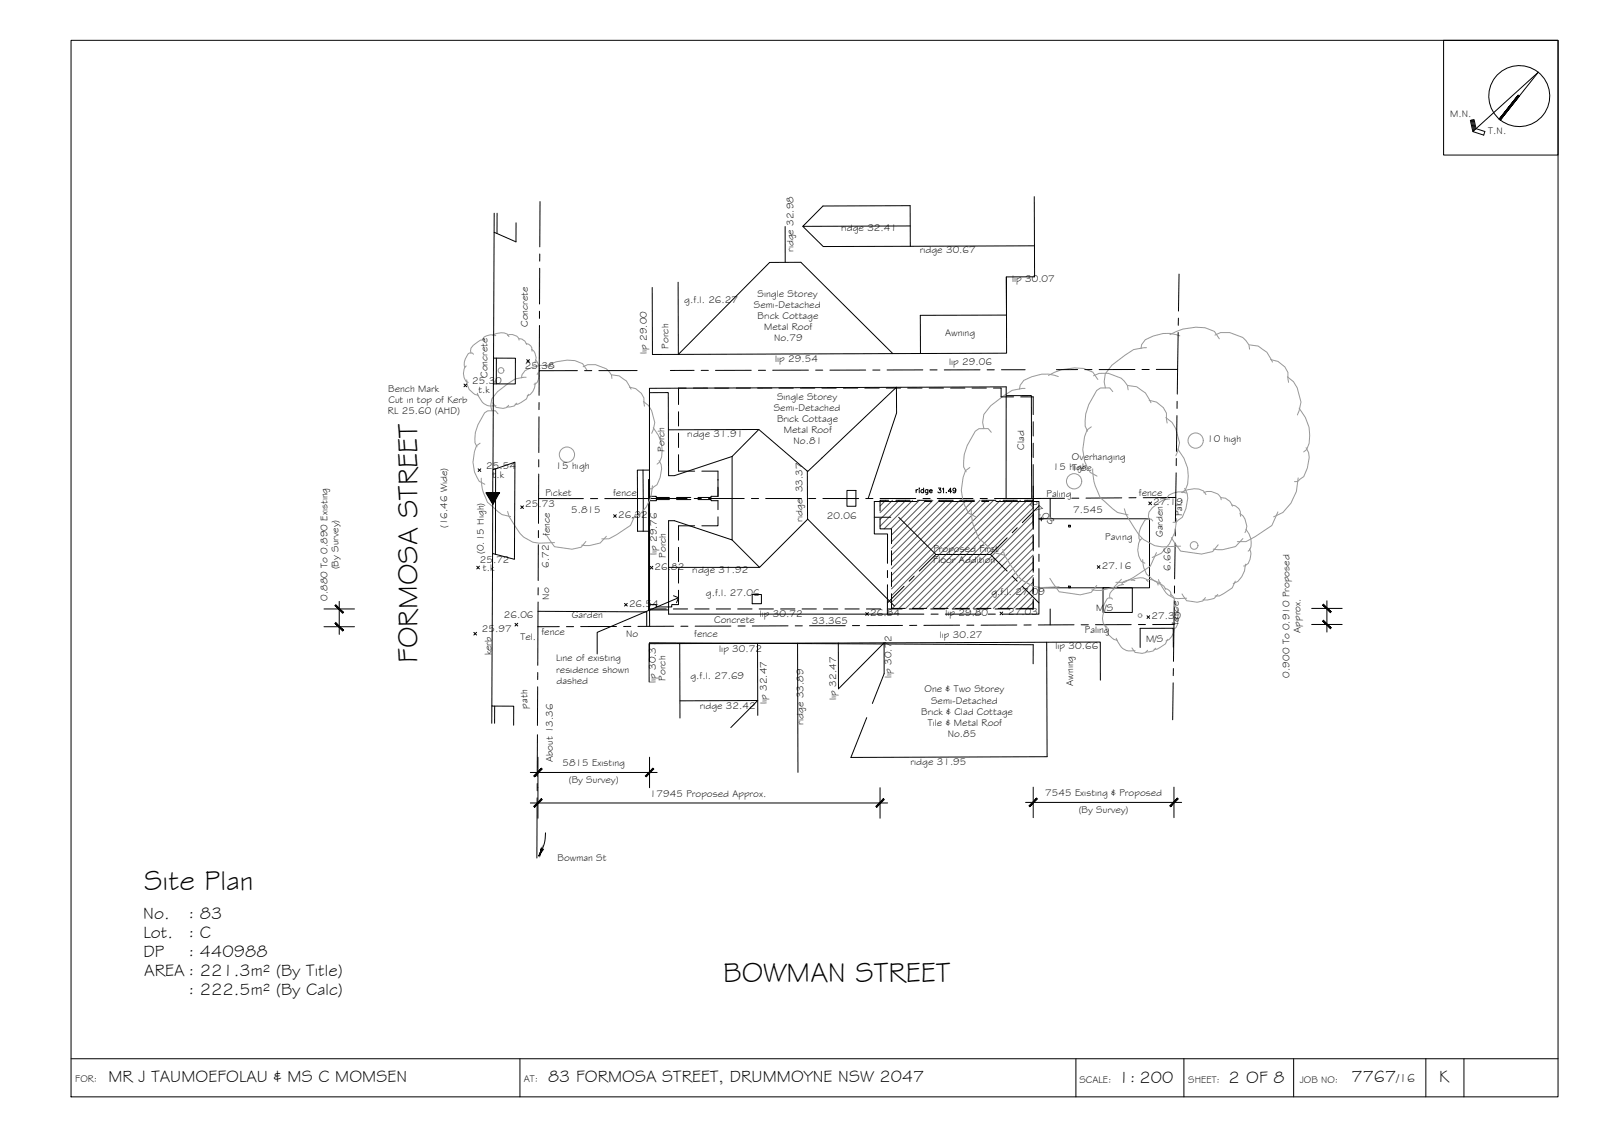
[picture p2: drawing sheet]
<svg xmlns="http://www.w3.org/2000/svg" width="420mm" height="297mm" viewBox="0 0 420 297" stroke-linecap="round" stroke-linejoin="round" font-family="sans-serif">
<!-- layer: HATCH -->
<g fill="none" stroke="#545454" stroke-width=".26">
<path d="M232.3 131.2l-1.5 1.5M234.1 131.2l-3.3 3.2M235.8 131.2l-5 5M237.6 131.2l-6.8 6.8M239.4 131.2l-7.5 7.5M241.1 131.2l-7.5 7.5M242.9 131.2l-9.1 9.1M244.7 131.2l-10.9 10.8M246.4 131.2l-12.6 12.6M248.2 131.2l-14.4 14.4M250 131.2l-16.2 16.1M251.7 131.2l-17.9 17.9"/>
<path d="M253.5 131.2l-19.7 19.7M255.3 131.2l-21.5 21.4M257 131.2l-23.2 23.2M258.8 131.2l-25 25M260.6 131.2l-26.8 26.7M262.3 131.2l-28.3 28.3M264.1 131.2l-28.3 28.3M265.9 131.2l-28.4 28.3M267.6 131.2l-28.3 28.3M269.4 131.2l-28.3 28.3M271 131.4l-28.1 28.1M271 133.2l-26.4 26.3"/>
<path d="M271 134.9l-24.6 24.6M271 136.7l-22.9 22.8M271 138.4l-21.1 21.1M271 140.2l-19.3 19.3M271 142l-17.5 17.5M271 143.8l-15.8 15.7M271 145.5l-14 14M271 147.3l-12.3 12.2M271 149l-10.5 10.5M271 150.8l-8.7 8.7M271 152.6l-6.9 6.9M271 154.4l-5.2 5.1"/>
<path d="M271 156.1l-3.4 3.4M271 157.9l-1.6 1.6"/>
</g>
<!-- layer: TEXT -->
<g fill="#000" stroke="#000" stroke-width=".26">
<path d="M141.7 223.6l-.4 .8zM141.9 222.6l.2 .1-.2 .7z"/>
<path d="M127.5 129.3l3.5-.1zM127.5 129.3l1.8 3 1.6-3z"/>
<path d="M141.8 223.2l-.1 .6zM141.8 223.2l-.1 .6z"/>
<path d="M141.8 223.1v.5zM141.8 223.1v.5z"/>
<path d="M141.9 222.6l-.1 1zM141.9 222.6l-.1 1z"/>
<path d="M142.1 222.7l-.2 .7zM142.1 222.7l.3 .1-.3 .4z"/>
</g>
<!-- layer: BORDER -->
<g fill="none" stroke="#000" stroke-width=".26">
<path d="M18.6 10.6h390v277h-390zM378.6 10.6h30v30.1h-30zM385.9 31.5l.6 2.8M386.1 31.4l.6 2.7M386.4 31.4l.5 2.5M393.5 31.5l9.9-12.6-17.1 15.6 2.8 .9 .3-.9-2.3-.8-.5-2.3-1 .2 .7 2.9M398.2 25l-5 6.2M18.6 277.6h390M136.4 277.6v10M282.2 277.6v10M310.5 277.6v10M339.3 277.6v10"/>
<path d="M374 277.6v10M383.9 277.6v10"/>
<circle cx="398.5" cy="25.2" r="8"/>
</g>
<g fill="#000" stroke="#000" stroke-width=".26">
<path d="M398.4 25.2l-4.9 6.3-.3-.2zM398.4 25.2l-4.9 6.3z"/>
<path d="M398.2 25l-5 6.3 5.2-6.1zM398.2 25l-5 6.2z"/>
</g>
<!-- layer: EXISTING -->
<g fill="none" stroke="#000" stroke-width=".26">
<path d="M129.6 55.9v5M130.4 55.9v5.3M135.3 58.4v5l-5.7-2.5-.2 33M130.2 93.9v6.7M129.4 100.6v-6.7h5.8v6.8l-5.8-.1-.1 22.6 5.8-2-.2 25.4-5.7-1.5-.1 20.3-.1 19.7h5.7v5M178 107.9v3.8M178 113.6v3.7M178 119.2v4.3h4.2M179.9 101.7h-1.9v4.4M181.8 101.7h3.8M187.4 101.7h3.8M193.1 101.7h3.7"/>
<path d="M198.7 101.7h3.7M204.3 101.7h3.8M209.9 101.7h3.8M215.6 101.7h3.7M221.2 101.7h3.7M226.8 101.7h3.8M232.4 101.7h3.8M238.1 101.7h3.7M243.7 101.7h3.7M249.3 101.7h3.8M254.9 101.7h3.8M260.6 101.7h2v2.3h3.2"/>
<path d="M267.7 104h3.3v4.7M271 110.6v3.7M271 116.2v3.7M129.3 123.2l-.1 21.9M130 122.9l-.1 22.4M168.6 123.2l.1 16.1M170.3 123.2h-3.1v16.1h3.2M170.4 130.1h1.7v.3h3.5M170.4 125.7v34M175.6 131h-3.5v.3h-1.7M177.4 130.4h3.8M177.4 131h3.8"/>
<path d="M182.2 137.9h-4.2v3.7M183.1 131h3.4v.3h1.8v2.3M184.1 123.5h4.2v6.6h-1.8v.3h-3.4M188.3 135.5v2.4h-4.2M271 121.8v3.8M271 125.7v7M271 133.1v5.2M272.5 136h29v18.1h-29M275.4 130.7v5M280.3 137.7h.4v.5h-.4zM170.4 159.7h4.3M170.4 159.7v4.5"/>
<path d="M176.6 159.7h3.7M178 154.7v3.8h-1.8v.6h-4.1v-.6h-1.7M178 143.5v3.7M178 149.1v3.8M182.2 159.7h3.8M187.9 159.7h3.7M193.5 159.7h3.7M199.1 159.7h3.7M204.7 159.7h3.8M210.4 159.7h3.7M216 159.7h3.7M221.6 159.7h3.7"/>
<path d="M227.2 159.7h3.8M232.9 159.7h3.7M238.5 159.7h3.7M244.1 159.7h3.7M249.7 159.7h3.8M255.4 159.7h3.7M261 159.7h3.7M271 157.1v2.6h-4.4M271 140.2v3.7M271 145.8v3.8M271 151.5v3.7M275.4 159.7v4.1"/>
<path d="M280.3 153.7h.4v.4h-.4zM289.3 154.1h7.7v6.5h-7.7zM141.1 160.3l28.5 .1v3.8M170.3 173.5l.1-5 100.6 .5v5M129 185.1v4.5M129.7 185.1v4.5"/>
</g>
<!-- layer: ROOFPLAN EXIST. -->
<g fill="none" stroke="#000" stroke-width=".26">
<path d="M205.9 59.4v9.4M210.6 59.3l5.3 5.3h22.8M238.7 59.2l-28.1 .1 5.2-5.3 22.9-.1v10.7M271.3 51.6v21h-7.4l.1 20-22.6 .1M171.1 75.4v17.5h6.8l24-24.1h8.1l24.2 23.9M263.9 72.6l.1 10-22.6 .1v10l-63.5 .2-.1-18.9M271.3 64.4l-32.6 .2M170.3 102.9v27.3M192 119.7v21.9l-15.1-5.1h-1.5v24.5h58.4M192 119.7l-15.1 5h-1.5l-.1-21.8h-5v-1.1l93.6-.4v29.3M192 119.7l7-7.1 12.8 11 23.3-22.1v6.8l-7.4 22.4M199 112.6l-23.7 .1"/>
<path d="M263.9 103.7h6.6l.1 27M170.1 125.7v34.2h5.3M211.7 123.5l.1 12.6 22.8 22.8M211.8 136.1l-12.6 12.7-7.2-7.2M222.1 128.6h2.4v4.1h-2.4zM175.4 148.8h23.8M197.3 155.9h2.4v2.4h-2.4zM170.3 178.8l-.1-10 104.3-.4 .1 30-51.4 .2 4.1-10.5M178.3 168.7v19.5M198.7 168.6v19M209.2 168.6l.1 33.9M219.9 168.6v12l12-12.1v8.1l-3.1 7.8"/>
<path d="M274.5 168.4l14.1-.1v10M307.7 169.7v-5h-8.7v5M178.3 183.7h20.4l-7 7"/>
</g>
<!-- layer: BOUNDARY -->
<g fill="none" stroke="#000" stroke-width=".26">
<path d="M141.6 52.8v11.9M141.5 70.3v9.4M141.6 66.6l-.1 1.9M309.2 71.9l-.1 9.6M141.5 85.3l-.1 11.9M141.5 81.6v1.9M151.4 97.2h-10v6.4M153.3 97.2h1.9M167.1 97.1l-10 .1M182 97.1h-6.2M183.9 97.1h1.9M197 97.1h-9.4"/>
<path d="M198.9 97.1h1.9M212 97l-9.3 .1M213.9 97h1.9M227 97h-9.3M228.9 97h1.9M242 97h-9.4M243.9 97h1.9M257 97h-9.3M258.9 97h1.9M262.7 96.9h6.2M282.6 96.9h-5.5M284.5 96.9h1.9"/>
<path d="M297.7 96.9h-9.4M299.5 96.9h1.9M303.3 96.9h5.5M308.8 96.9v6.4M309 87.2l-.2 9.7M309.1 83.4l-.1 1.9M141.4 109.3l-.1 9.4M141.4 105.5v1.9M308.7 109l-.1 9.3M308.7 105.2v1.9M141.2 139.1v1.9M141.3 130.7h11.7"/>
<path d="M141.3 124.3l-.1 12.9M141.3 120.5v1.9M154.9 130.7h1.8M180.2 130.7h-21.6M182.1 130.7h1.8M185.8 130.7h9.4M197.1 130.7h1.9M200.8 130.7h9.4M212.1 130.7h1.8M215.8 130.7h9.4M227.1 130.7h1.8M230.8 130.7h9.4"/>
<path d="M242.1 130.7h1.9M245.8 130.7h9.4M257.1 130.7h1.8M279.2 130.6l-18.4 .1M281.1 130.6h1.8M294.2 130.5l-9.4 .1M297.9 130.5h-1.8M299.8 130.5l8.6-.1-.1 6.4M308.3 138.6l-.1 1.9M308.5 124l-.1 6.4M308.5 120.2v1.9M141.1 157.8l-.1 16.6"/>
<path d="M141.1 154.1v1.9M141.2 142.8l-.1 9.4M308 157.4l-.2 16M308 153.6v1.9M308.2 142.4l-.1 9.4M141 176.3v1.9M146.7 164.3h-5.6M148.6 164.3h1.8M161.7 164.2l-9.4 .1M165.4 164.2h-1.8M176.7 164.2h-9.4M178.6 164.2h1.8"/>
<path d="M191.7 164.1l-9.4 .1M193.6 164.1h1.8M206.7 164.1h-9.4M208.6 164.1h1.8M221.7 164l-9.4 .1M223.6 164h1.8M236.7 164h-9.4M240.4 163.9l-1.8 .1M251.7 163.9h-9.4M253.6 163.9h1.8M266.7 163.9h-9.4M270.4 163.8l-1.9 .1"/>
<path d="M281.7 163.8h-9.4M283.6 163.8h1.8M296.7 163.8h-9.4M298.6 163.7h1.8M307.7 179l-.1 9.7M307.7 175.3v1.8M307.9 163.7h-5.6M141 192.6l-.1 11M141 180.1v10.1M140.9 209.2l-.1 15.8M140.9 205.4v1.9"/>
</g>
<!-- layer: DIMENSION -->
<g fill="none" stroke="#000" stroke-width=".26">
<path d="M85 159.7h8M89 157.7v8.6M344 159.5h8M348 157.5v8.2M85 164.3h8M344 163.7h8M141.1 198.5v16M170.4 198.5v8M139.1 210.5h93.7M139.1 202.5h33.2M230.8 206.5v8M269 210.4h40.9"/>
<path d="M271 206.4v8M307.9 206.4v8"/>
</g>
<!-- layer: 0 -->
<g fill="#000" stroke="#000" stroke-width=".26">
<path d="M87.9 163.4l2.2 1.8-2-2zM87.9 163.4l2.2 1.8-.2 .2z"/>
<path d="M87.9 158.8l2 2 .2-.2zM87.9 158.8l.2-.2 2 2z"/>
<path d="M347.1 162.6l-.2 .2 2.2 1.8zM346.9 162.8l2.2 1.8-.2 .2z"/>
<path d="M346.9 158.6l2 2 .2-.2zM347.1 158.4l2 2-2.2-1.8z"/>
<path d="M142 209.4l-1.8 2.2 2-2zM140 211.4l2-2-1.8 2.2z"/>
<path d="M142 201.4l-1.8 2.2 2-2zM140 203.4l2-2-1.8 2.2z"/>
<path d="M171.2 201.4l-1.9 2 .2 .2zM171.2 201.4l.3 .2-2 2z"/>
<path d="M229.7 211.4l.2 .2 1.8-2.2zM231.7 209.4l.2 .2-2 2z"/>
<path d="M271.9 209.2l-1.8 2.3 2-2zM271.9 209.2l-1.8 2.3-.2-.2z"/>
<path d="M308.8 209.2l-2 2.1 .2 .2zM308.8 209.2l.2 .3-2 2z"/>
</g>
<!-- layer: NEWWORK -->
<g fill="none" stroke="#000" stroke-width=".26">
<path d="M230.8 135.9v2.8h3v3.8M233.1 131.2h-2.3v2.8M235 131.2h3.7M240.6 131.2h3.7M246.2 131.2h3.8M251.8 131.2h3.8M257.5 131.2h3.7M263.1 131.2h3.7M268.7 131.2h2.3v2M271 135v3.8M233.8 144.4v3.7M233.8 150v3.8"/>
<path d="M233.8 155.7v3.8h3.6M239.3 159.5h3.7M244.9 159.5h3.8M250.5 159.5h3.8M256.1 159.5h3.8M261.8 159.5h3.7M271 157.5v2h-3.6M271 140.6v3.8M271 146.3v3.7M271 151.9v3.8"/>
</g>
<!-- layer: 0.13 -->
<g fill="none" stroke="#989898" stroke-width=".26">
<path d="M122.3 95.9a3.2 3.2 0 0 0-.1 4l.6 .4M122.4 99.6a4 4 0 0 0 3.1 4M124.2 92.9l-.3-.3h-.8a3.3 3.3 0 0 0-1.1 3.7M127.1 89h-.2a5.4 5.4 0 0 0-3.4 2.3v1.3M129.2 87.9a4.3 4.3 0 0 1 3.9-.3l.4 .7M130 88a2.95 2.95 0 0 0-3.3 .8l-.1 .3M133.1 87.9a2.29 2.29 0 0 1 3 .9v.4M136.1 88.8a2.31 2.31 0 0 1 2 1.5M138 90.1a1.66 1.66 0 0 1 1.5 2M138 98.9l-2.8 .4-4.7 3.4-1.5 1.9-.3 1.8 .3 1.3M139.4 91.6a2.55 2.55 0 0 1 .9 3.3M140.5 94.3a2.87 2.87 0 0 1 .4 3.8"/>
<path d="M141.1 97.8a2.4 2.4 0 0 1-.8 2.9h-.2M143.1 96a11.7 11.7 0 0 1 7.7-1.5l2 .8 1.1 1.7M145.3 96.3a8.1 8.1 0 0 0-7.6 .8l-.8 1.1-.1 .9M152.9 96.2l1.2-.6h2.1l2.8 1.1 1.4 1.6 .1 .9M160.5 98.3l1.9 .2 1.9 1.4 1.2 2.1M275 98.4a13.5 13.5 0 0 1 9.2-1.8l2.4 1 1.3 1.9M277.6 98.7a9.5 9.5 0 0 0-9.1 1l-.9 1.3-.2 1M286.8 98.5l1.5-.6h2.4l3.4 1.3 1.6 1.9 .2 1.1M300.7 91.2l-3.4 .4-5.6 4.1-1.8 2.3-.3 2.1 .3 1.6M306.8 87.7a13.8 13.8 0 0 1 9.3-1.8l2.4 1 1.3 1.9M309.4 88a9.7 9.7 0 0 0-9 1.1l-1 1.3-.1 .9M318.7 87.9l1.4-.7h2.4l3.4 1.3 1.7 1.9 .1 1.1"/>
<path d="M327.7 90.4l2.3 .3 2.3 1.6 1.4 2.6M333.2 94.3a4.5 4.5 0 0 1 4.6 5l.2 .9M337.6 98.8l1.6 1.3 1 1.6 1 3.7-.5 2.3-.4 1.1M125.2 103.1l.2 .5a4.1 4.1 0 0 0 3.1 2.8h1.6M125.9 116.2l-.9 .7a9.2 9.2 0 0 0 .7 9.3l1.5 .8M129.3 105.6l.8 1.2 1.8 .3 1-.3 .5-.6M130.6 108.5l-.7-.8h-2l-.8 .5a10.5 10.5 0 0 0-2.5 7.9l.5 1.1M135.5 105.7a2.46 2.46 0 0 1-2.5 .9M138.6 103.4l-.5 1.2-2.3 1.4h-.7M140.4 100.4a3.4 3.4 0 0 1-2.2 3.4M165.1 101.5a3.8 3.8 0 0 1 3.8 4.2l.1 .8M168.7 105.3l1.4 1 .8 1.4 .8 3.1-.8 2.8"/>
<path d="M171.3 112.1a8.3 8.3 0 0 1 1.7 9.1l-.7 .5M260 113.3l-.8-.9h-2.4l-1 .6a12.8 12.8 0 0 0-3.1 9.4l.7 1.3M268.8 101.8l-3.3 .5-2.3 1.5-3.4 2.6-1.8 2.3-.3 2.1 .3 1.6M286.2 111.9l-1.1 .8a11 11 0 0 0 .8 11.2l1.8 .9M291.9 102.7l-.9-1h-2.4l-1 .7a12.9 12.9 0 0 0-3 9.4l.6 1.2M295.9 101.1l2.2 .3 2.3 1.6 1.5 2.6M301.4 104.9l1.9 .5 1.8 1.5 .8 1.4 .2 2.6M305.8 109.5l1.6 1.2 1 1.7 1 3.7-.5 2.2-.5 1.2M308.9 117.7a10 10 0 0 1 2 10.8l-.9 .7M340.7 107a10 10 0 0 1 2 10.8l-.8 .7M342.5 117.4l.7 1.3 .2 1.2-.5 2.8-1 2.3-1.6 1.3h-.8M126.2 125.4v.6a12.4 12.4 0 0 0 1.7 5.7l3.7 3.2 2.3 .5"/>
<path d="M133.1 134.1l.4 1.3 1.8 2.9a7.3 7.3 0 0 0 6.1 4.1l4-.1M166.7 134.8l-1.3 2.9-3.7 2.5-2 1.1h-1.9M171.1 127.4l-.4 2.9-1.2 2.6-1.7 2-2 1M172.9 120.7l.5 1.1 .1 1.1-.4 2.3-.8 1.9-1.3 1.1h-.7M254.4 122.6l-1.2 .8a11.2 11.2 0 0 0 .9 11.1l1.8 1M254.7 133.6v.8a11.7 11.7 0 0 0 1.3 5.1l.7 1.7 3.2 2.9 1.3 .9 2.8 .7M286.6 122.9v.8a11.7 11.7 0 0 0 1.3 5.2l.7 1.6 3.2 2.9 1.3 1 2.8 .6M294.9 133.4l.5 1.6 2.1 3.4a8.8 8.8 0 0 0 7.3 5l4.8-.2M302.3 136.6l-.4-.5h-1.2a6.2 6.2 0 0 0-2 5l.3 .7M306.8 130.8l-1.7 .3-2.9 2-.8 1.2-.2 1 .2 .8M308.6 136l-.4 3.5-1.5 3.1-2.1 2.4-2.4 1.2M309.8 129.1a6.2 6.2 0 0 1 5.8-.4l.7 1"/>
<path d="M310.7 128l.6 1.3 .2 1.3-.5 2.8-.9 2.2-1.7 1.3h-.8M311.1 129.3a4.8 4.8 0 0 0-4.5 .5l-.5 .6-.1 .5M315.7 129.2a3.5 3.5 0 0 1 4.5 1.3l.1 .5M320.3 130.5a3.4 3.4 0 0 1 3 2.2M323 132.4a2.26 2.26 0 0 1 2.3 2.5l.1 .5M325.2 134.6a3.9 3.9 0 0 1 1.3 5.1M326.8 138.8a5 5 0 0 1 1 5.4l-.5 .3M335.2 134.2l-1.6 3.6-4.4 2.9-2.4 1.3h-2.3M340.5 125.3l-.5 3.6-1.4 3-2.1 2.5-2.5 1.1M143.4 140.4l2 2.9 4.6 .7 2.4-.5 1.3-1.5M159 140.6l-1.6 1.8-2.8 .6-2-.1M263 144.1l.5 1.6 2.1 3.3a8.8 8.8 0 0 0 7.3 5l4.9-.1"/>
<path d="M275.3 151.6l2.5 3.5 5.5 .8 2.9-.6 1.4-1.8M291.8 157.1l-.3-.3h-.8a3.4 3.4 0 0 0-1.1 3.8M294.1 151.9l-1.9 2.1-3.4 .8-2.5-.2M294.7 153.3a3.7 3.7 0 0 0-3 1.5l-.6 .7v1.3M296.8 152.1a4.2 4.2 0 0 1 3.8-.3l.5 .7M297.6 152.2a2.95 2.95 0 0 0-3.3 .8l-.1 .3M299.5 141.2l-.6 .4a5.6 5.6 0 0 0 .5 5.6l.9 .5M299.7 146.7a6.2 6.2 0 0 0 3.2 5.7l1.4 .4M300.7 152.2a2.32 2.32 0 0 1 3 .8v.4M303.3 144.9l-1.6 3.5-4.4 3-2.4 1.3h-2.2M303.7 153a2.34 2.34 0 0 1 2 1.5M303.8 151.9a12.3 12.3 0 0 0 2.6 4.1l1.4 .8 1 .1 2.4-.1"/>
<path d="M305.6 154.3a1.69 1.69 0 0 1 1.5 2M307 155.8a2.6 2.6 0 0 1 .9 3.3M307.2 140.9l2.4 3.6 5.5 .8 3-.7 1.4-1.8M308 158.6a2.91 2.91 0 0 1 .4 3.8M310 155.7l1.2 1.8 2.8 .4 1.4-.3 .8-.9M319.4 155.8l-1 1.1-1.7 .4-1.2-.1M324 152.4l-.8 1.7-3.4 2.1h-1.1M326 141.2l-2 2.1-3.4 .8-2.4-.1M326.7 147.9a5.3 5.3 0 0 1-3.3 5.1M327.7 143.9a3.6 3.6 0 0 1-1.1 4.5h-.4M289.9 160.2a2.8 2.8 0 0 0-.3 3.6l.2 .4 .6 .3M290 163.8a4 4 0 0 0 3.1 4.1"/>
<path d="M292.8 167.3l.1 .6a4.2 4.2 0 0 0 3.2 2.8l1.6-.1M296.9 169.9l.8 1.1 1.8 .3 1-.2 .5-.6M303.1 169.9a2.61 2.61 0 0 1-2.5 1M306.2 167.6l-.5 1.2-2.3 1.4h-.8M308 164.6a3.4 3.4 0 0 1-2.2 3.4M308.7 162a2.11 2.11 0 0 1-1.1 3"/>
</g>
<!-- layer: VEGSPREAD -->
<g fill="none" stroke="#989898" stroke-width=".26">
<circle cx="131.4" cy="97.1" r=".75"/>
<circle cx="148.7" cy="119.2" r="2"/>
<circle cx="313.6" cy="115.5" r="2"/>
<circle cx="281.7" cy="126.2" r="2"/>
<circle cx="313.2" cy="143" r="1.01"/>
<circle cx="299" cy="161.4" r=".5"/>
</g>
<!-- layer: TEXT -->
<path d="M143.1 218.3l-.2 2.3-.8 2.1-.2-.1 .1-.3M142.6 222.6l-1.3 1.8" fill="none" stroke="#000" stroke-width=".26"/>
<!-- layer: HGTS_11 -->
<g fill="none" stroke="#000" stroke-width=".26">
<path d="M138.1 94.3l.8 .7M138.9 94.3l-.8 .7M121.7 100.7l.7 .7M122.4 100.7l-.7 .7M125.4 122.9l.7 .7M126.1 122.9l-.7 .7M136.6 132.6l.7 .7M137.3 132.6l-.7 .7M160.9 134.9l.7 .7M161.6 134.9l-.7 .7M240.3 128.3v.9M240.8 128.3l-.4 .1-.1 .3"/>
<path d="M241.1 128h.1M241.1 128.3v.9M242.2 128.5a.4 .4 0 0 0-.6 0 .4 .4 0 0 0 0 .6 .4 .4 0 0 0 .6-.1M242.2 127.9v1.3M243.4 128.4l-.1 1.1-.5 .1M243.4 128.5a.4 .4 0 0 0-.6 0 .4 .4 0 0 0 0 .6 .4 .4 0 0 0 .6-.1M243.8 128.7h.7a.39 .39 0 0 0-.5-.3 .39 .39 0 0 0-.2 .6l.3 .2 .4-.2M246.1 127.9l.6 .1-.3 .4a.41 .41 0 0 1 .3 .7 .41 .41 0 0 1-.7-.1M247.2 128.2l.3-.2v1.2M248.2 129.1v.1M249.6 128.8h-.9l.6-.8v1.2M250.7 128.4a.39 .39 0 0 1-.5 .3 .39 .39 0 0 1-.2-.6 .39 .39 0 0 1 .6 .1v.8l-.3 .2-.3-.2"/>
<path d="M273.1 135.6v1M273.6 136.1h-1M301.3 131.6l.7 .7M302 131.6l-.7 .7M125 148.5l.7 .7M125.7 148.4l-.7 .8M163.8 158.2l.7 .7M164.5 158.2l-.7 .7M170.5 148.5l.7 .7M171.2 148.5l-.7 .7M287.8 148.3l.7 .7M288.5 148.3l-.7 .7"/>
<path d="M124.3 165.8l.7 .7M125 165.8l-.7 .7M135.1 163.4l.7 .7M135.8 163.4l-.7 .7M227 160.6l.8 .7M227.8 160.6l-.8 .7M262.3 160.5l.7 .7M263 160.5l-.7 .7M300.8 161.4l.7 .7M301.5 161.4l-.7 .7"/>
</g>
<!-- layer: 0 -->
<path d="M176.6 156.2l1.4 .5-.6 1.3M178 156.7l-21.4 9.1v5.6" fill="none" stroke="#000" stroke-width=".26"/>
<!-- layer: ROOFPLAN NEW -->
<g fill="none" stroke="#000" stroke-width=".26">
<path d="M229.3 135.6h4.3M235.7 135.6l9.8 9.8M240.6 131.5h-11.3v8.5h3.5v7.7M242.5 131.5h1.8M246.2 131.5h9.4M257.5 131.5h1.8M261.2 131.5h11.3v11.9M266.8 138.4l-1.3 1.3M272.5 132.7l-4.4 4.3M232.8 153.3v7.7h9.5M232.8 149.6v1.8M237.1 153.7l-4.3 4.4"/>
<path d="M239.8 151l-1.4 1.4M245.5 145.4h14.3l4.3 4.3M245.5 145.4l-4.4 4.3M264.1 141l-4.3 4.4M265.5 151l1.3 1.4M268.1 153.7l4.4 4.4M272.5 149.1v11.9h-9.6M272.5 145.3v1.9M244.2 161h1.8M247.9 161h9.4M259.2 161h1.9"/>
</g>
<g font-size="7.5">
<text x="109.5" y="173.9" transform="rotate(-90 109.5 173.9)">FORMOSA STREET</text>
<text x="37.8" y="233.3">Site Plan</text>
<text x="189.7" y="257.3">BOWMAN STREET</text>
</g>
<g font-size="4.5">
<text x="37.6" y="240.8">No.</text>
<text x="37.6" y="245.9">Lot.</text>
<text x="49.4" y="240.8">: 83</text>
<text x="49.4" y="245.9">: C</text>
<text x="37.6" y="250.9">DP</text>
<text x="49.4" y="250.9">: 440988</text>
<text x="37.8" y="255.9">AREA : 221.3m² (By Title)</text>
<text x="49.4" y="260.9">: 222.5m² (By Calc)</text>
<text x="28.4" y="283.6">MR J TAUMOEFOLAU &amp; MS C MOMSEN</text>
<text x="143.7" y="283.6">83 FORMOSA STREET, DRUMMOYNE NSW 2047</text>
<text x="293.4" y="283.9">1: 200</text>
<text x="322.2" y="283.9">2 OF 8</text>
<text x="354.4" y="283.8">7767</text>
<text x="377.4" y="283.7">K</text>
</g>
<text font-size="3.2" x="366.2" y="283.8">/16</text>
<g font-size="2.6">
<text x="380.3" y="30.7">M.N.</text>
<text x="390.3" y="35">T.N.</text>
<text x="220.6" y="60.7">ridge 32.41</text>
<text x="208.1" y="66.1" transform="rotate(-90 208.1 66.1)">ridge 32.98</text>
<text x="241.2" y="66.3">ridge 30.67</text>
<text x="198.7" y="77.8">Single Storey</text>
<text x="265.4" y="73.9">lip 30.07</text>
<text x="179.5" y="79.5">g.f.l. 26.27</text>
<text x="197.7" y="80.7">Semi-Detached</text>
<text x="198.7" y="83.6">Brick Cottage</text>
<text x="138.5" y="85.7" transform="rotate(-90 138.5 85.7)">Concrete</text>
<text x="200.4" y="86.6">Metal Roof</text>
<text x="203" y="89.5">No.79</text>
<text x="247.9" y="88">Awning</text>
<text x="169.6" y="92.8" transform="rotate(-90 169.6 92.8)">lip 29.00</text>
<text x="175.3" y="91.4" transform="rotate(-90 175.3 91.4)">Porch</text>
<text x="203.3" y="94.8">lip 29.54</text>
<text x="248.9" y="95.6">lip 29.06</text>
<text x="123.8" y="100.7">25.30</text>
<text x="127.8" y="99.1" transform="rotate(-90 127.8 99.1)">Concrete</text>
<text x="137.7" y="96.8">25.38</text>
<text x="101.8" y="102.8">Bench Mark</text>
<text x="101.9" y="105.7">Cut in top of Kerb</text>
<text x="125.5" y="103.2">t.k</text>
<text x="202.9" y="107.7">Semi-Detached</text>
<text x="203.8" y="104.7">Single Storey</text>
<text x="101.8" y="108.6">RL 25.60 (AHD)</text>
<text x="203.8" y="110.6">Brick Cottage</text>
<text x="205.5" y="113.6">Metal Roof</text>
<text x="174.3" y="118.4" transform="rotate(-90 174.3 118.4)">Porch</text>
<text x="180.3" y="114.5">ridge 31.91</text>
<text x="208.1" y="116.5">No.81</text>
<text x="268.6" y="117.9" transform="rotate(-90 268.6 117.9)">Clad</text>
<text x="316.6" y="116">10 high</text>
<text x="127.5" y="123">25.54</text>
<text x="129.2" y="125.4">t.k</text>
<text x="145.7" y="123.1">15 high</text>
<text x="276.1" y="123.1">15 high</text>
<text x="281.1" y="120.6">Overhanging</text>
<text x="281.2" y="123.5">Tree</text>
<text x="143" y="130.1">Picket</text>
<text x="160.8" y="130.1">fence</text>
<text x="274.5" y="130.2">Paling</text>
<text x="298.7" y="130">fence</text>
<text x="137.8" y="132.8">25.73</text>
<text x="149.8" y="134.5">5.815</text>
<text x="162.1" y="135.8">26.32</text>
<text x="210.5" y="136.8" transform="rotate(-90 210.5 136.8)">ridge 33.37</text>
<text x="216.9" y="136.1">20.06</text>
<text x="270" y="132.2" transform="rotate(45 270 132.2)">27.03</text>
<text x="281.5" y="134.5">7.545</text>
<text x="302.5" y="132.5">27.19</text>
<text x="310.1" y="135.3" transform="rotate(-90 310.1 135.3)">Pal.</text>
<text x="117.2" y="138.5" transform="rotate(-90 117.2 138.5)">(16.46 Wide)</text>
<text x="144.2" y="140.6" transform="rotate(-90 144.2 140.6)">fence</text>
<text x="289.9" y="141.6">Paving</text>
<text x="305" y="140.8" transform="rotate(-90 305 140.8)">Garden</text>
<text x="88.8" y="149.3" transform="rotate(-90 88.8 149.3)">(By Survey)</text>
<text x="125.8" y="147.5">25.72</text>
<text x="126.6" y="149.7">t.k</text>
<text x="126.9" y="145.3" transform="rotate(-90 126.9 145.3)">(0.15 High)</text>
<text x="144" y="148.9" transform="rotate(-90 144 148.9)">6.72</text>
<text x="171.7" y="149.3">26.82</text>
<text x="172.3" y="145.5" transform="rotate(-90 172.3 145.5)">lip 29.76</text>
<text x="174.6" y="146.2" transform="rotate(-90 174.6 146.2)">Porch</text>
<text x="244.8" y="147.6">Floor Addition</text>
<text x="244.8" y="144.6">Proposed First</text>
<text x="289" y="149.2">27.16</text>
<text x="307" y="149.7" transform="rotate(-90 307 149.7)">6.66</text>
<text x="181.6" y="150.2">ridge 31.92</text>
<text x="85.9" y="157.6" transform="rotate(-90 85.9 157.6)">0.880 To 0.890 Existing</text>
<text x="144.1" y="157.2" transform="rotate(-90 144.1 157.2)">No</text>
<text x="165" y="159.1">26.54</text>
<text x="185.2" y="156.4">g.f.l. 27.06</text>
<text x="199.3" y="161.7">lip 30.72</text>
<text x="228.2" y="161.5">26.84</text>
<text x="248" y="161.4">lip 29.80</text>
<text x="260" y="156.1">g.f.l. 27.09</text>
<text x="264.4" y="161.2">27.03</text>
<text x="287.5" y="160.1">M/S</text>
<text x="126.4" y="165.8">25.97</text>
<text x="132.1" y="162">26.06</text>
<text x="136.5" y="167.9">Tel.</text>
<text x="142" y="166.5">fence</text>
<text x="150" y="162.1">Garden</text>
<text x="164.2" y="166.9">No</text>
<text x="182.1" y="167.1">fence</text>
<text x="187.3" y="163.3">Concrete</text>
<text x="212.9" y="163.7">33.365</text>
<text x="246.5" y="167.3">lip 30.27</text>
<text x="284.5" y="166">Paling</text>
<text x="302" y="162.3">27.30</text>
<text x="309.2" y="163.8" transform="rotate(-90 309.2 163.8)">fence</text>
<text x="341.1" y="165.9" transform="rotate(-90 341.1 165.9)">Approx.</text>
<text x="128.9" y="171.8" transform="rotate(-90 128.9 171.8)">kerb</text>
<text x="145.8" y="173.4">Line of existing</text>
<text x="188.6" y="170.9">lip 30.72</text>
<text x="276.8" y="170.2">lip 30.66</text>
<text x="300.6" y="168.4">M/S</text>
<text x="145.9" y="176.3">residence shown</text>
<text x="146" y="179.2">dashed</text>
<text x="172" y="179.1" transform="rotate(-90 172 179.1)">lip 30.31</text>
<text x="174.5" y="178.4" transform="rotate(-90 174.5 178.4)">Porch</text>
<text x="181.1" y="178">g.f.l. 27.69</text>
<text x="233.9" y="177.7" transform="rotate(-90 233.9 177.7)">lip 30.72</text>
<text x="281.5" y="179.8" transform="rotate(-90 281.5 179.8)">Awning</text>
<text x="338.2" y="177.6" transform="rotate(-90 338.2 177.6)">0.900 To 0.910 Proposed</text>
<text x="138.3" y="185.8" transform="rotate(-90 138.3 185.8)">path</text>
<text x="183.5" y="185.9">ridge 32.42</text>
<text x="201.1" y="184.5" transform="rotate(-90 201.1 184.5)">lip 32.47</text>
<text x="219.3" y="183.4" transform="rotate(-90 219.3 183.4)">lip 32.47</text>
<text x="242.5" y="181.5">One &amp; Two Storey</text>
<text x="244.2" y="184.5">Semi-Detached</text>
<text x="210.8" y="190" transform="rotate(-90 210.8 190)">ridge 33.89</text>
<text x="241.6" y="187.4">Brick &amp; Clad Cottage</text>
<text x="243.3" y="190.3">Tile &amp; Metal Roof</text>
<text x="248.6" y="193.2">No.85</text>
<text x="145" y="199.8" transform="rotate(-90 145 199.8)">About 13.36</text>
<text x="147.5" y="200.8">5815 Existing</text>
<text x="238.8" y="200.6">ridge 31.95</text>
<text x="149.2" y="205.3">(By Survey)</text>
<text x="170.5" y="208.8">17945 Proposed Approx.</text>
<text x="274.1" y="208.7">7545 Existing &amp; Proposed</text>
<text x="282.9" y="213.1">(By Survey)</text>
<text x="146.2" y="225.7">Bowman St</text>
<text x="19.8" y="283.8">FOR:</text>
<text x="137.4" y="283.6">AT:</text>
<text x="283.1" y="283.9">SCALE:</text>
<text x="311.6" y="283.9">SHEET:</text>
<text x="340.9" y="283.9">JOB NO:</text>
</g>
</svg>
